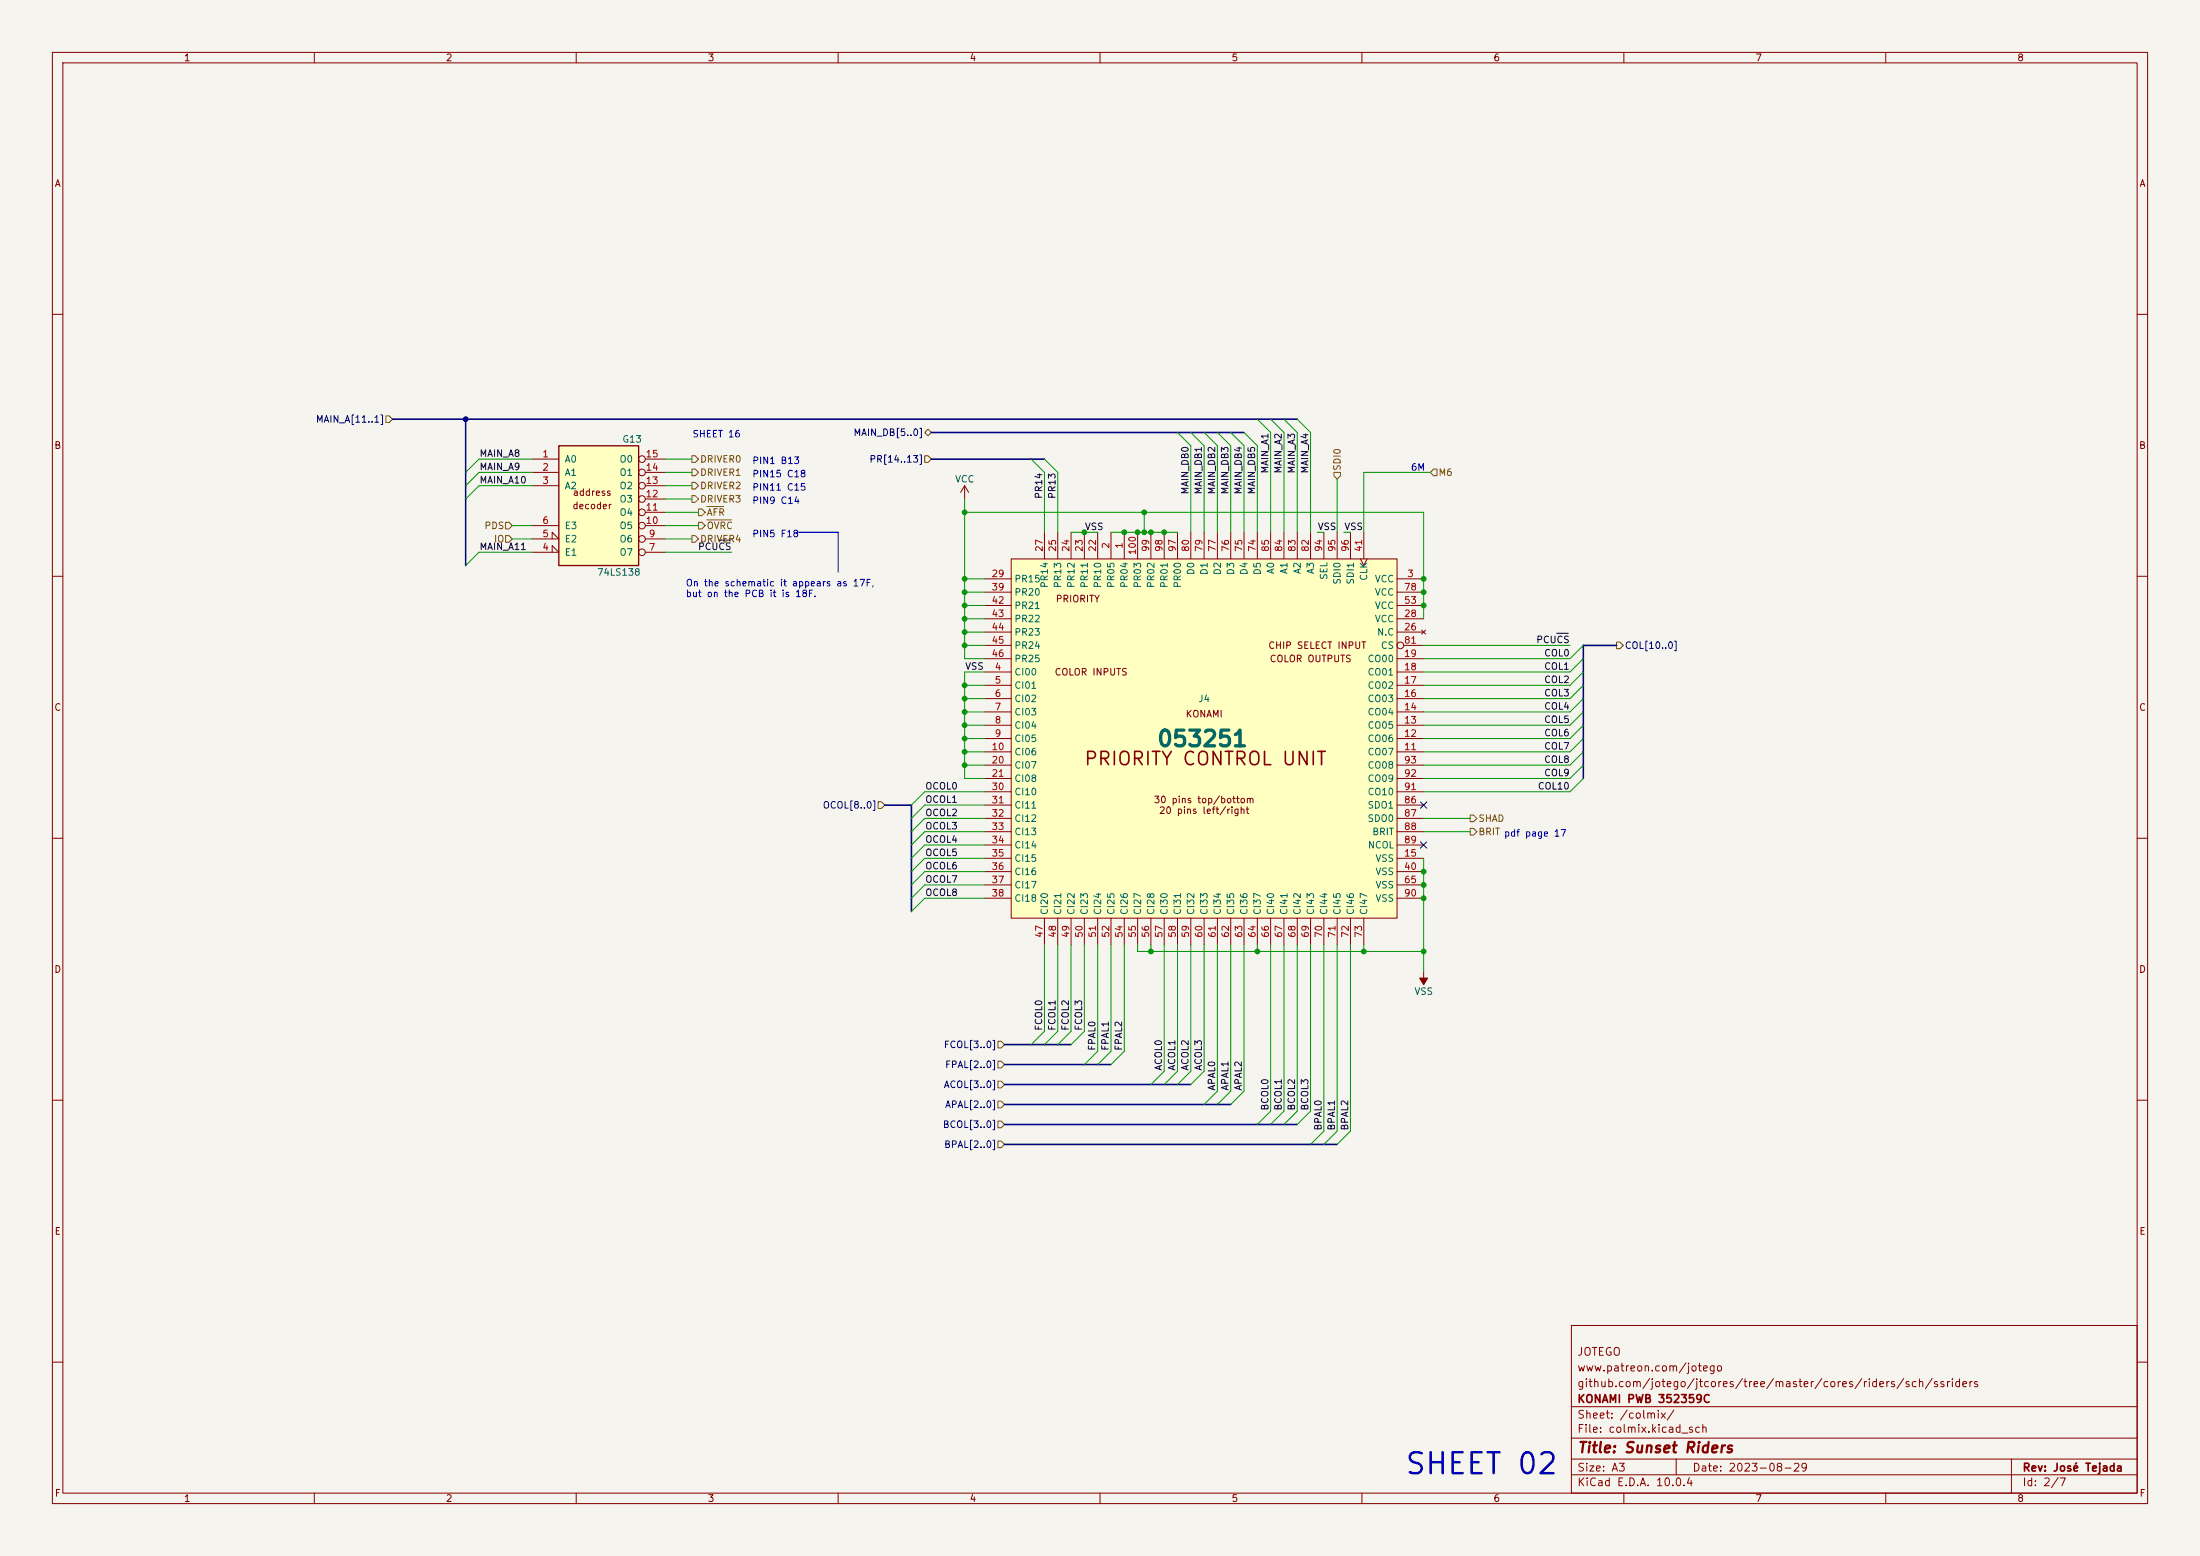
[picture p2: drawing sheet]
<svg xmlns="http://www.w3.org/2000/svg" width="420mm" height="297mm" viewBox="0 0 420 297" stroke-linecap="round" stroke-linejoin="round" font-family="sans-serif">
<path d="M0 0h420v297h-420z" fill="#f5f4ef" stroke="#f5f4ef" stroke-width=".19"/>
<g fill="none" stroke="#840000" stroke-width=".19">
<path d="M10 10h400v277h-400zM12 12h396v273h-396zM60 10v2M110 10v2M160 10v2M210 10v2M260 10v2M310 10v2M360 10v2M10 60h2M408 60h2M184.1 92.7l-.7 1.3"/>
<path d="M184.1 92.7l.8 1.3M184.1 92.7v2.6M10 110h2M408 110h2M10 160h2M408 160h2M10 210h2M408 210h2M300 253h108v32h-108zM10 260h2M300 278.5h108M300 274.5h108"/>
<path d="M300 268.5h108M320 278.5v3M384 278.5v6.5M408 260h2M60 285v2M110 285v2M160 285v2M210 285v2M260 285v2M300 281.5h108M310 285v2M360 285v2"/>
</g>
<path d="M193 106.7h73.7v68.6h-73.7z" fill="#ffffc2"/>
<g fill="none" stroke="#840000" stroke-width=".19">
<path d="M188 110.5h5M188 118.1h5M188 113h5M188 115.6h5M193 106.7h73.7v68.6h-73.7zM199.4 101.6v5.1M201.9 101.6v5.1M204.5 101.6v5.1M207 101.6v5.1M209.5 101.6v5.1M212.1 101.6v5.1M214.6 101.6v5.1"/>
<path d="M217.2 101.6v5.1M219.7 101.6v5.1M222.2 101.6v5.1M224.8 101.6v5.1M227.3 101.6v5.1M229.9 101.6v5.1M232.4 101.6v5.1M234.9 101.6v5.1M237.5 101.6v5.1M240 101.6v5.1M242.6 101.6v5.1M245.1 101.6v5.1"/>
<path d="M247.6 101.6v5.1M250.2 101.6v5.1M252.7 101.6v5.1M255.3 101.6v5.1M257.8 101.6v5.1M259.7 106.7l.6 1.3 .7-1.3M260.3 101.6v5.1M266.7 110.5h5.1M266.7 118.1h5.1M266.7 113h5.1M266.7 115.6h5.1M188 128.3h5"/>
<path d="M188 130.8h5M188 133.4h5M188 135.9h5M188 138.4h5M188 125.7h5M188 120.7h5M188 123.2h5M266.7 128.3h5.1M266.7 130.8h5.1M266.7 133.4h5.1M266.7 135.9h5.1M266.7 138.4h5.1"/>
<path d="M266.7 125.7h5.1M266.7 120.7h5.1M268 123.2h3.8M271.4 120.3l.8 .7M272.2 120.3l-.8 .7M188 141h5M188 143.5h5M188 146.1h5M188 148.6h5M188 151.1h5M188 153.7h5M188 156.2h5"/>
<path d="M188 158.8h5M266.7 141h5.1M266.7 143.5h5.1M266.7 146.1h5.1M266.7 148.6h5.1M266.7 151.1h5.1M266.7 153.7h5.1M266.7 156.2h5.1M266.7 158.8h5.1M188 163.8h5M188 161.3h5M188 166.4h5"/>
<path d="M188 168.9h5M188 171.5h5M199.4 175.3v5M201.9 175.3v5M204.5 175.3v5M207 175.3v5M209.5 175.3v5M212.1 175.3v5M214.6 175.3v5M217.2 175.3v5M219.7 175.3v5M222.2 175.3v5"/>
<path d="M224.8 175.3v5M227.3 175.3v5M229.9 175.3v5M232.4 175.3v5M234.9 175.3v5M237.5 175.3v5M240 175.3v5M242.6 175.3v5M245.1 175.3v5M247.6 175.3v5M250.2 175.3v5M252.7 175.3v5"/>
<path d="M255.3 175.3v5M257.8 175.3v5M260.3 175.3v5M266.7 163.8h5.1M266.7 161.3h5.1M266.7 166.4h5.1M266.7 168.9h5.1M266.7 171.5h5.1M271.8 185.4v2.6"/>
<circle cx="267.3" cy="123.2" r=".63"/>
</g>
<path d="M271 186.7h1.5l-.7 1.3z" fill="#840000" stroke="#840000" stroke-width=".19"/>
<path d="M106.7 85.1h15.2v22.9h-15.2z" fill="#ffffc2"/>
<path d="M106.7 85.1h15.2v22.9h-15.2z" fill="none" stroke="#840000" stroke-width=".25"/>
<g fill="none" stroke="#840000" stroke-width=".19">
<path d="M101.6 87.6h5.1M101.6 90.2h5.1M101.6 92.7h5.1M123.2 87.6h3.8M123.2 90.2h3.8M123.2 92.7h3.8M123.2 97.8h3.8M123.2 95.3h3.8M101.6 105.4h5.1l-1.3-1.3v1.3M101.6 102.9h5.1l-1.3-1.3v1.3M101.6 100.3h5.1M123.2 105.4h3.8"/>
<path d="M123.2 102.9h3.8M123.2 100.3h3.8"/>
<circle cx="122.6" cy="90.2" r=".63"/>
<circle cx="122.6" cy="87.6" r=".63"/>
<circle cx="122.6" cy="97.8" r=".63"/>
<circle cx="122.6" cy="95.2" r=".63"/>
<circle cx="122.6" cy="92.7" r=".63"/>
<circle cx="122.6" cy="102.9" r=".63"/>
<circle cx="122.6" cy="105.4" r=".63"/>
<circle cx="122.6" cy="100.3" r=".63"/>
</g>
<g fill="none" stroke="#725600" stroke-width=".19">
<path d="M73.7 79.4h.6l.6 .6-.6 .6h-.6zM96.5 99.7h.7l.6 .6-.6 .7h-.7zM132.1 92.1h.6l.6 .6-.6 .6h-.6zM132.1 87h.6l.6 .6-.6 .7h-.6zM132.1 94.6h.6l.6 .7-.6 .6h-.6zM132.1 89.5h.6l.6 .7-.6 .6h-.6zM133.3 97.2h.7l.6 .6-.6 .6h-.7zM133.3 99.7h.7l.6 .6-.6 .7h-.7zM134.9 96.7h3.2M134.9 99.2h4.7M176.5 82.6l.7-.7 .6 .7-.6 .6zM176.5 87h.7l.6 .6-.6 .7h-.7z"/>
<path d="M254.6 90.2h1.3v.6l-.6 .6-.7-.6zM273.7 89.5h.6v1.3h-.6l-.7-.6zM96.5 102.2h.7l.6 .7-.6 .6h-.7zM132.1 102.2h.6l.6 .7-.6 .6h-.6zM308.6 122.6h.6l.7 .6-.7 .6h-.6zM167.6 153h.7l.6 .7-.6 .6h-.7zM280.7 158.1h.6l.6 .7-.6 .6h-.6zM280.7 155.6h.6l.6 .6-.6 .6h-.6zM190.5 198.8h.6l.7 .6-.7 .6h-.6zM190.5 206.4h.6l.7 .6-.7 .6h-.6zM190.5 210.2h.6l.7 .6-.7 .7h-.6zM190.5 202.6h.6l.7 .6-.7 .6h-.6z"/>
<path d="M190.5 214h.6l.7 .6-.7 .7h-.6zM190.5 217.8h.6l.7 .6-.7 .7h-.6z"/>
</g>
<path d="M137.1 103.1h2.3M297.2 120.9h2.2" fill="none" stroke="#0f0f0f" stroke-width=".19"/>
<path d="M152.4 101.6h7.6v7.6" fill="none" stroke="#0000c2" stroke-width=".19"/>
<path d="M74.9 80h172.7M88.9 80v28M177.8 82.6h59.7M177.8 87.6h21.6M308.6 123.2h-6.3v25.4M168.9 153.7h5.1v20.3M191.8 199.4h12.7M191.8 210.8h43.1M191.8 207h35.5M191.8 218.4h63.5M191.8 214.6h55.8M191.8 203.2h20.3" fill="none" stroke="#000084" stroke-width=".3"/>
<g fill="none" stroke="#009600" stroke-width=".19">
<path d="M101.6 90.2h-10.2l-2.5 2.5M101.6 87.6h-10.2l-2.5 2.6M101.6 92.7h-10.2l-2.5 2.6M127 90.2h5.1M127 87.6h5.1M127 92.7h5.1M127 95.3h5.1M127 97.8h6.3M184.1 95.3v30.4h3.9M184.1 97.8h87.7v20.3M196.8 87.6l2.6 2.6v11.4M199.4 87.6l2.5 2.6v11.4"/>
<path d="M218.4 97.8v3.8M224.8 82.6l2.5 2.5v16.5M227.3 82.6l2.6 2.5v16.5M229.9 82.6l2.5 2.5v16.5M232.4 82.6l2.5 2.5v16.5M234.9 82.6l2.6 2.5v16.5M237.5 82.6l2.5 2.5v16.5M240 80l2.6 2.6v19M242.6 80l2.5 2.6v19M245.1 80l2.5 2.6v19M247.6 80l2.6 2.6v19M255.3 91.4v10.2"/>
<path d="M273 90.2h-12.7v11.4M97.8 100.3h3.8M97.8 102.9h3.8M101.6 105.4h-10.2l-2.5 2.6M127 105.4h12.7M127 100.3h6.3M127 102.9h5.1M184.1 115.6h3.9M184.1 118.1h3.9M184.1 110.5h3.9M184.1 113h3.9M204.5 101.6h5"/>
<path d="M212.1 101.6h12.7M251.5 101.6h1.2M256.5 101.6h1.3M184.1 120.7h3.9M184.1 135.9h3.9M184.1 138.4h3.9M184.1 130.8h3.9M184.1 133.4h3.9M184.1 123.2h3.9M188 128.3h-3.9v20.3h3.9M271.8 123.2h27.9M302.3 133.4l-2.6 2.5h-27.9"/>
<path d="M302.3 123.2l-2.6 2.5h-27.9M302.3 135.9l-2.6 2.5h-27.9M302.3 128.3l-2.6 2.5h-27.9M302.3 130.8l-2.6 2.6h-27.9M302.3 138.4l-2.6 2.6h-27.9M302.3 125.7l-2.6 2.6h-27.9M184.1 141h3.9M184.1 146.1h3.9M184.1 143.5h3.9M188 151.1h-11.5l-2.5 2.6M188 153.7h-11.5l-2.5 2.5M188 156.2h-11.5l-2.5 2.6"/>
<path d="M188 158.8h-11.5l-2.5 2.5M271.8 156.2h8.9M271.8 158.8h8.9M302.3 148.6l-2.6 2.5h-27.9M302.3 143.5l-2.6 2.6h-27.9M302.3 141l-2.6 2.5h-27.9M302.3 146.1l-2.6 2.5h-27.9M188 166.4h-11.5l-2.5 2.5M188 168.9h-11.5l-2.5 2.6M188 161.3h-11.5l-2.5 2.5M188 163.8h-11.5l-2.5 2.6M188 171.5h-11.5l-2.5 2.5"/>
<path d="M271.8 163.8v21.6M199.4 180.3v16.6l-2.6 2.5M201.9 180.3v16.6l-2.5 2.5M204.5 180.3v16.6l-2.6 2.5M207 180.3v16.6l-2.5 2.5M209.5 180.3v20.4l-2.5 2.5M212.1 180.3v20.4l-2.6 2.5M214.6 180.3v20.4l-2.5 2.5M217.2 180.3v1.3h54.6M219.7 180.3v1.3M222.2 180.3v24.2l-2.5 2.5M224.8 180.3v24.2l-2.6 2.5"/>
<path d="M227.3 180.3v24.2l-2.5 2.5M229.9 180.3v24.2l-2.6 2.5M232.4 180.3v28l-2.5 2.5M234.9 180.3v28l-2.5 2.5M237.5 180.3v28l-2.6 2.5M240 180.3v1.3M242.6 180.3v31.8l-2.6 2.5M245.1 180.3v31.8l-2.5 2.5M247.6 180.3v31.8l-2.5 2.5M250.2 180.3v31.8l-2.6 2.5M252.7 180.3v35.6l-2.5 2.5M255.3 180.3v35.6l-2.6 2.5"/>
<path d="M257.8 180.3v35.6l-2.5 2.5M260.3 180.3v1.3"/>
</g>
<path d="M271.2 153.1l1.2 1.2M272.4 153.1l-1.2 1.2M271.2 160.7l1.2 1.2M272.4 160.7l-1.2 1.2" fill="none" stroke="#000084" stroke-width=".19"/>
<g fill="#009600" stroke="#009600" stroke-width=".19">
<circle cx="218.4" cy="97.8" r=".46"/>
<circle cx="184.1" cy="143.5" r=".46"/>
<circle cx="184.1" cy="141" r=".46"/>
<circle cx="184.1" cy="135.9" r=".46"/>
<circle cx="184.1" cy="138.4" r=".46"/>
<circle cx="184.1" cy="146.1" r=".46"/>
<circle cx="184.1" cy="133.4" r=".46"/>
<circle cx="184.1" cy="130.8" r=".46"/>
<circle cx="184.1" cy="123.2" r=".46"/>
<circle cx="184.1" cy="120.7" r=".46"/>
<circle cx="184.1" cy="115.6" r=".46"/>
<circle cx="184.1" cy="118.1" r=".46"/>
<circle cx="184.1" cy="97.8" r=".46"/>
<circle cx="184.1" cy="110.5" r=".46"/>
<circle cx="184.1" cy="113" r=".46"/>
<circle cx="217.2" cy="101.6" r=".46"/>
<circle cx="214.6" cy="101.6" r=".46"/>
<circle cx="218.4" cy="101.6" r=".46"/>
<circle cx="207" cy="101.6" r=".46"/>
<circle cx="219.7" cy="101.6" r=".46"/>
<circle cx="222.2" cy="101.6" r=".46"/>
<circle cx="271.8" cy="168.9" r=".46"/>
<circle cx="271.8" cy="171.5" r=".46"/>
<circle cx="271.8" cy="181.6" r=".46"/>
<circle cx="260.3" cy="181.6" r=".46"/>
<circle cx="271.8" cy="166.4" r=".46"/>
<circle cx="240" cy="181.6" r=".46"/>
<circle cx="219.7" cy="181.6" r=".46"/>
<circle cx="271.8" cy="115.6" r=".46"/>
<circle cx="271.8" cy="110.5" r=".46"/>
<circle cx="271.8" cy="113" r=".46"/>
</g>
<circle cx="88.9" cy="80" r=".46" fill="#000084" stroke="#000084" stroke-width=".19"/>
<text font-size="4" fill="#0000c2" x="268" y="282.4">SHEET 02</text>
<text font-size="3" fill="#006464" x="220.7" y="143.3">053251</text>
<text font-size="2.5" fill="#840000" x="206.8" y="146.7">PRIORITY CONTROL UNIT</text>
<text font-size="2" fill="#840000" x="301" y="277.8">Title: Sunset Riders</text>
<g font-size="1.5" fill="#840000">
<text x="301" y="262.1">www.patreon.com/jotego</text>
<text x="301" y="259.1">JOTEGO</text>
<text x="301" y="268.1">KONAMI PWB 352359C</text>
<text x="301" y="265.1">github.com/jotego/jtcores/tree/master/cores/riders/sch/ssriders</text>
<text x="301" y="273.8">File: colmix.kicad_sch</text>
<text x="301" y="271.1">Sheet: /colmix/</text>
<text x="301" y="281.2">Size: A3</text>
<text x="323" y="281.2">Date: 2023-08-29</text>
<text x="386" y="281.2">Rev: José Tejada</text>
<text x="301" y="284">KiCad E.D.A. 10.0.4</text>
<text x="386" y="284">Id: 2/7</text>
</g>
<g font-size="1.3" fill="#840000">
<text x="35" y="12">1</text>
<text x="85" y="12">2</text>
<text x="135" y="12">3</text>
<text x="185" y="12">4</text>
<text x="235" y="12">5</text>
<text x="285" y="12">6</text>
<text x="335" y="12">7</text>
<text x="385" y="12">8</text>
<text x="10.3" y="36">A</text>
<text x="408.3" y="36">A</text>
<text x="10.3" y="86">B</text>
<text x="408.2" y="86">B</text>
<text x="109.2" y="95">address</text>
<text x="109.2" y="97.5">decoder</text>
<text x="201.4" y="115.3">PRIORITY</text>
<text x="242" y="124.2">CHIP SELECT INPUT</text>
<text x="201.2" y="129.2">COLOR INPUTS</text>
<text x="242.3" y="126.7">COLOR OUTPUTS</text>
<text x="10.3" y="136">C</text>
<text x="226.2" y="137.2">KONAMI</text>
<text x="408.2" y="136">C</text>
<text x="220.2" y="153.6">30 pins top/bottom</text>
<text x="221.2" y="155.7">20 pins left/right</text>
<text x="10.3" y="186">D</text>
<text x="408.2" y="186">D</text>
<text x="10.3" y="236">E</text>
<text x="408.3" y="236">E</text>
<text x="10.3" y="286">F</text>
<text x="35" y="287">1</text>
<text x="85" y="287">2</text>
<text x="135" y="287">3</text>
<text x="185" y="287">4</text>
<text x="235" y="287">5</text>
<text x="285" y="287">6</text>
<text x="335" y="287">7</text>
<text x="385" y="287">8</text>
<text x="408.3" y="286">F</text>
</g>
<g font-size="1.3" fill="#000084">
<text x="60.2" y="81">MAIN_A[11..1]</text>
<text x="162.8" y="83.5">MAIN_DB[5..0]</text>
<text x="165.9" y="88.6">PR[14..13]</text>
<text x="310.1" y="124.2">COL[10..0]</text>
<text x="157" y="154.6">OCOL[8..0]</text>
<text x="180.1" y="200.4">FCOL[3..0]</text>
<text x="180.1" y="208">ACOL[3..0]</text>
<text x="180.3" y="204.2">FPAL[2..0]</text>
<text x="179.9" y="215.6">BCOL[3..0]</text>
<text x="180.3" y="211.8">APAL[2..0]</text>
<text x="180.1" y="219.4">BPAL[2..0]</text>
</g>
<g font-size="1.3" fill="#0000c2">
<text x="132.1" y="83.8">SHEET 16</text>
<text x="143.5" y="88.9">PIN1 B13</text>
<text x="143.5" y="94">PIN11 C15</text>
<text x="143.5" y="91.4">PIN15 C18</text>
<text x="269.2" y="90.1">6M</text>
<text x="143.5" y="96.5">PIN9 C14</text>
<text x="143.5" y="102.8">PIN5 F18</text>
<text x="130.8" y="112.2">On the schematic it appears as 17F,</text>
<text x="130.8" y="114.3">but on the PCB it is 18F.</text>
</g>
<g font-size="1.3" fill="#0f0f0f">
<text x="91.4" y="87.5">MAIN_A8</text>
<text x="91.4" y="90">MAIN_A9</text>
<text x="91.4" y="92.6">MAIN_A10</text>
<text x="199.3" y="95.3" transform="rotate(-90 199.3 95.3)">PR14</text>
<text x="201.8" y="95.3" transform="rotate(-90 201.8 95.3)">PR13</text>
<text x="227.2" y="94.5" transform="rotate(-90 227.2 94.5)">MAIN_DB0</text>
<text x="229.7" y="94.5" transform="rotate(-90 229.7 94.5)">MAIN_DB1</text>
<text x="232.3" y="94.5" transform="rotate(-90 232.3 94.5)">MAIN_DB2</text>
<text x="234.8" y="94.5" transform="rotate(-90 234.8 94.5)">MAIN_DB3</text>
<text x="237.4" y="94.5" transform="rotate(-90 237.4 94.5)">MAIN_DB4</text>
<text x="239.9" y="94.5" transform="rotate(-90 239.9 94.5)">MAIN_DB5</text>
<text x="242.4" y="90.5" transform="rotate(-90 242.4 90.5)">MAIN_A1</text>
<text x="245" y="90.5" transform="rotate(-90 245 90.5)">MAIN_A2</text>
<text x="247.5" y="90.5" transform="rotate(-90 247.5 90.5)">MAIN_A3</text>
<text x="250.1" y="90.5" transform="rotate(-90 250.1 90.5)">MAIN_A4</text>
<text x="207" y="101.5">VSS</text>
<text x="251.5" y="101.5">VSS</text>
<text x="256.5" y="101.5">VSS</text>
<text x="91.4" y="105.3">MAIN_A11</text>
<text x="133.1" y="105.3">PCUCS</text>
<text x="293.2" y="123.1">PCUCS</text>
<text x="294.7" y="125.6">COL0</text>
<text x="184.1" y="128.1">VSS</text>
<text x="294.7" y="130.7">COL2</text>
<text x="294.7" y="128.1">COL1</text>
<text x="294.7" y="135.8">COL4</text>
<text x="294.7" y="133.2">COL3</text>
<text x="294.7" y="143.4">COL7</text>
<text x="294.7" y="138.3">COL5</text>
<text x="294.7" y="140.8">COL6</text>
<text x="294.7" y="148.5">COL9</text>
<text x="294.7" y="145.9">COL8</text>
<text x="176.5" y="153.5">OCOL1</text>
<text x="176.5" y="151">OCOL0</text>
<text x="293.5" y="151">COL10</text>
<text x="176.5" y="158.6">OCOL3</text>
<text x="176.5" y="156.1">OCOL2</text>
<text x="176.5" y="161.2">OCOL4</text>
<text x="176.5" y="166.2">OCOL6</text>
<text x="176.5" y="163.7">OCOL5</text>
<text x="176.5" y="171.3">OCOL8</text>
<text x="176.5" y="168.8">OCOL7</text>
<text x="199.3" y="196.8" transform="rotate(-90 199.3 196.8)">FCOL0</text>
<text x="201.8" y="196.8" transform="rotate(-90 201.8 196.8)">FCOL1</text>
<text x="204.3" y="196.8" transform="rotate(-90 204.3 196.8)">FCOL2</text>
<text x="206.9" y="196.8" transform="rotate(-90 206.9 196.8)">FCOL3</text>
<text x="209.4" y="200.7" transform="rotate(-90 209.4 200.7)">FPAL0</text>
<text x="212" y="200.7" transform="rotate(-90 212 200.7)">FPAL1</text>
<text x="214.5" y="200.7" transform="rotate(-90 214.5 200.7)">FPAL2</text>
<text x="222.1" y="204.5" transform="rotate(-90 222.1 204.5)">ACOL0</text>
<text x="224.7" y="204.5" transform="rotate(-90 224.7 204.5)">ACOL1</text>
<text x="227.2" y="204.5" transform="rotate(-90 227.2 204.5)">ACOL2</text>
<text x="229.7" y="204.5" transform="rotate(-90 229.7 204.5)">ACOL3</text>
<text x="232.3" y="208.3" transform="rotate(-90 232.3 208.3)">APAL0</text>
<text x="234.8" y="208.3" transform="rotate(-90 234.8 208.3)">APAL1</text>
<text x="237.4" y="208.3" transform="rotate(-90 237.4 208.3)">APAL2</text>
<text x="242.4" y="212.1" transform="rotate(-90 242.4 212.1)">BCOL0</text>
<text x="245" y="212.1" transform="rotate(-90 245 212.1)">BCOL1</text>
<text x="247.5" y="212.1" transform="rotate(-90 247.5 212.1)">BCOL2</text>
<text x="250.1" y="212.1" transform="rotate(-90 250.1 212.1)">BCOL3</text>
<text x="252.6" y="215.9" transform="rotate(-90 252.6 215.9)">BPAL0</text>
<text x="255.1" y="215.9" transform="rotate(-90 255.1 215.9)">BPAL1</text>
<text x="257.7" y="215.9" transform="rotate(-90 257.7 215.9)">BPAL2</text>
</g>
<g font-size="1.3" fill="#a90000">
<text x="103.4" y="87.6">1</text>
<text x="123.1" y="87.6">15</text>
<text x="103.4" y="90.1">2</text>
<text x="103.4" y="92.7">3</text>
<text x="123.1" y="95.2">12</text>
<text x="123.1" y="92.7">13</text>
<text x="123.1" y="90.1">14</text>
<text x="103.4" y="100.3">6</text>
<text x="123.1" y="100.3">10</text>
<text x="123.1" y="97.8">11</text>
<text x="103.4" y="105.4">4</text>
<text x="103.4" y="102.8">5</text>
<text x="123.8" y="105.4">7</text>
<text x="123.8" y="102.8">9</text>
<text x="199.4" y="105.5" transform="rotate(-90 199.4 105.5)">27</text>
<text x="201.9" y="105.5" transform="rotate(-90 201.9 105.5)">25</text>
<text x="204.4" y="105.5" transform="rotate(-90 204.4 105.5)">24</text>
<text x="207" y="105.5" transform="rotate(-90 207 105.5)">23</text>
<text x="209.5" y="105.5" transform="rotate(-90 209.5 105.5)">22</text>
<text x="212.1" y="104.8" transform="rotate(-90 212.1 104.8)">2</text>
<text x="214.6" y="104.8" transform="rotate(-90 214.6 104.8)">1</text>
<text x="217.1" y="106.1" transform="rotate(-90 217.1 106.1)">100</text>
<text x="219.7" y="105.5" transform="rotate(-90 219.7 105.5)">99</text>
<text x="222.2" y="105.5" transform="rotate(-90 222.2 105.5)">98</text>
<text x="224.8" y="105.5" transform="rotate(-90 224.8 105.5)">97</text>
<text x="227.3" y="105.5" transform="rotate(-90 227.3 105.5)">80</text>
<text x="229.8" y="105.5" transform="rotate(-90 229.8 105.5)">79</text>
<text x="232.4" y="105.5" transform="rotate(-90 232.4 105.5)">77</text>
<text x="234.9" y="105.5" transform="rotate(-90 234.9 105.5)">76</text>
<text x="237.5" y="105.5" transform="rotate(-90 237.5 105.5)">75</text>
<text x="240" y="105.5" transform="rotate(-90 240 105.5)">74</text>
<text x="242.5" y="105.5" transform="rotate(-90 242.5 105.5)">85</text>
<text x="245.1" y="105.5" transform="rotate(-90 245.1 105.5)">84</text>
<text x="247.6" y="105.5" transform="rotate(-90 247.6 105.5)">83</text>
<text x="250.2" y="105.5" transform="rotate(-90 250.2 105.5)">82</text>
<text x="252.7" y="105.5" transform="rotate(-90 252.7 105.5)">94</text>
<text x="255.2" y="105.5" transform="rotate(-90 255.2 105.5)">95</text>
<text x="257.8" y="105.5" transform="rotate(-90 257.8 105.5)">96</text>
<text x="260.3" y="105.5" transform="rotate(-90 260.3 105.5)">41</text>
<text x="189.2" y="110.5">29</text>
<text x="189.2" y="113">39</text>
<text x="267.9" y="113">78</text>
<text x="268.5" y="110.5">3</text>
<text x="189.2" y="115.5">42</text>
<text x="189.2" y="118.1">43</text>
<text x="267.9" y="118.1">28</text>
<text x="267.9" y="115.5">53</text>
<text x="189.2" y="120.6">44</text>
<text x="189.2" y="123.2">45</text>
<text x="189.2" y="125.7">46</text>
<text x="267.9" y="125.7">19</text>
<text x="267.9" y="120.6">26</text>
<text x="267.9" y="123.2">81</text>
<text x="189.8" y="128.2">4</text>
<text x="189.8" y="130.8">5</text>
<text x="267.9" y="130.8">17</text>
<text x="267.9" y="128.2">18</text>
<text x="189.8" y="133.3">6</text>
<text x="189.8" y="135.9">7</text>
<text x="267.9" y="135.9">14</text>
<text x="267.9" y="133.3">16</text>
<text x="189.2" y="143.5">10</text>
<text x="189.8" y="138.4">8</text>
<text x="189.8" y="140.9">9</text>
<text x="267.9" y="143.5">11</text>
<text x="267.9" y="140.9">12</text>
<text x="267.9" y="138.4">13</text>
<text x="189.2" y="146">20</text>
<text x="189.2" y="148.6">21</text>
<text x="267.9" y="148.6">92</text>
<text x="267.9" y="146">93</text>
<text x="189.2" y="151.1">30</text>
<text x="189.2" y="153.6">31</text>
<text x="267.9" y="153.6">86</text>
<text x="267.9" y="151.1">91</text>
<text x="189.2" y="156.2">32</text>
<text x="189.2" y="158.7">33</text>
<text x="189.2" y="161.3">34</text>
<text x="267.9" y="156.2">87</text>
<text x="267.9" y="158.7">88</text>
<text x="267.9" y="161.3">89</text>
<text x="189.2" y="163.8">35</text>
<text x="189.2" y="166.3">36</text>
<text x="267.9" y="163.8">15</text>
<text x="267.9" y="166.3">40</text>
<text x="189.2" y="168.9">37</text>
<text x="189.2" y="171.4">38</text>
<text x="267.9" y="168.9">65</text>
<text x="267.9" y="171.4">90</text>
<text x="199.4" y="179.1" transform="rotate(-90 199.4 179.1)">47</text>
<text x="201.9" y="179.1" transform="rotate(-90 201.9 179.1)">48</text>
<text x="204.4" y="179.1" transform="rotate(-90 204.4 179.1)">49</text>
<text x="207" y="179.1" transform="rotate(-90 207 179.1)">50</text>
<text x="209.5" y="179.1" transform="rotate(-90 209.5 179.1)">51</text>
<text x="212.1" y="179.1" transform="rotate(-90 212.1 179.1)">52</text>
<text x="214.6" y="179.1" transform="rotate(-90 214.6 179.1)">54</text>
<text x="217.1" y="179.1" transform="rotate(-90 217.1 179.1)">55</text>
<text x="219.7" y="179.1" transform="rotate(-90 219.7 179.1)">56</text>
<text x="222.2" y="179.1" transform="rotate(-90 222.2 179.1)">57</text>
<text x="224.8" y="179.1" transform="rotate(-90 224.8 179.1)">58</text>
<text x="227.3" y="179.1" transform="rotate(-90 227.3 179.1)">59</text>
<text x="229.8" y="179.1" transform="rotate(-90 229.8 179.1)">60</text>
<text x="232.4" y="179.1" transform="rotate(-90 232.4 179.1)">61</text>
<text x="234.9" y="179.1" transform="rotate(-90 234.9 179.1)">62</text>
<text x="237.5" y="179.1" transform="rotate(-90 237.5 179.1)">63</text>
<text x="240" y="179.1" transform="rotate(-90 240 179.1)">64</text>
<text x="242.5" y="179.1" transform="rotate(-90 242.5 179.1)">66</text>
<text x="245.1" y="179.1" transform="rotate(-90 245.1 179.1)">67</text>
<text x="247.6" y="179.1" transform="rotate(-90 247.6 179.1)">68</text>
<text x="250.2" y="179.1" transform="rotate(-90 250.2 179.1)">69</text>
<text x="252.7" y="179.1" transform="rotate(-90 252.7 179.1)">70</text>
<text x="255.2" y="179.1" transform="rotate(-90 255.2 179.1)">71</text>
<text x="257.8" y="179.1" transform="rotate(-90 257.8 179.1)">72</text>
<text x="260.3" y="179.1" transform="rotate(-90 260.3 179.1)">73</text>
</g>
<g font-size="1.3" fill="#006464">
<text x="107.7" y="88.6">A0</text>
<text x="118.2" y="88.6">O0</text>
<text x="118.7" y="84.8">G13</text>
<text x="107.7" y="91.1">A1</text>
<text x="107.7" y="93.7">A2</text>
<text x="118.2" y="93.7">O2</text>
<text x="118.2" y="91.1">O1</text>
<text x="182.2" y="92.4">VCC</text>
<text x="107.7" y="101.3">E3</text>
<text x="118.2" y="101.3">O5</text>
<text x="118.2" y="98.8">O4</text>
<text x="118.2" y="96.2">O3</text>
<text x="107.7" y="106.4">E1</text>
<text x="107.7" y="103.8">E2</text>
<text x="118.2" y="106.4">O7</text>
<text x="118.2" y="103.8">O6</text>
<text x="113.9" y="110.2">74LS138</text>
<text x="193.5" y="111.5">PR15</text>
<text x="200.4" y="112.4" transform="rotate(-90 200.4 112.4)">PR14</text>
<text x="202.9" y="112.4" transform="rotate(-90 202.9 112.4)">PR13</text>
<text x="205.4" y="112.4" transform="rotate(-90 205.4 112.4)">PR12</text>
<text x="208" y="112.4" transform="rotate(-90 208 112.4)">PR11</text>
<text x="210.5" y="112.4" transform="rotate(-90 210.5 112.4)">PR10</text>
<text x="213.1" y="112.4" transform="rotate(-90 213.1 112.4)">PR05</text>
<text x="215.6" y="112.4" transform="rotate(-90 215.6 112.4)">PR04</text>
<text x="218.1" y="112.4" transform="rotate(-90 218.1 112.4)">PR03</text>
<text x="220.7" y="112.4" transform="rotate(-90 220.7 112.4)">PR02</text>
<text x="223.2" y="112.4" transform="rotate(-90 223.2 112.4)">PR01</text>
<text x="225.8" y="112.4" transform="rotate(-90 225.8 112.4)">PR00</text>
<text x="228.3" y="109.9" transform="rotate(-90 228.3 109.9)">D0</text>
<text x="230.8" y="109.9" transform="rotate(-90 230.8 109.9)">D1</text>
<text x="233.4" y="109.9" transform="rotate(-90 233.4 109.9)">D2</text>
<text x="235.9" y="109.9" transform="rotate(-90 235.9 109.9)">D3</text>
<text x="238.5" y="109.9" transform="rotate(-90 238.5 109.9)">D4</text>
<text x="241" y="109.9" transform="rotate(-90 241 109.9)">D5</text>
<text x="243.5" y="109.7" transform="rotate(-90 243.5 109.7)">A0</text>
<text x="246.1" y="109.7" transform="rotate(-90 246.1 109.7)">A1</text>
<text x="248.6" y="109.7" transform="rotate(-90 248.6 109.7)">A2</text>
<text x="251.2" y="109.7" transform="rotate(-90 251.2 109.7)">A3</text>
<text x="253.7" y="110.8" transform="rotate(-90 253.7 110.8)">SEL</text>
<text x="256.2" y="111.7" transform="rotate(-90 256.2 111.7)">SDI0</text>
<text x="258.8" y="111.7" transform="rotate(-90 258.8 111.7)">SDI1</text>
<text x="261.3" y="111" transform="rotate(-90 261.3 111)">CLK</text>
<text x="262.4" y="111.5">VCC</text>
<text x="193.5" y="114">PR20</text>
<text x="193.5" y="116.5">PR21</text>
<text x="193.5" y="119.1">PR22</text>
<text x="262.4" y="119.1">VCC</text>
<text x="262.4" y="116.5">VCC</text>
<text x="262.4" y="114">VCC</text>
<text x="193.5" y="121.6">PR23</text>
<text x="193.5" y="124.2">PR24</text>
<text x="262.8" y="121.6">N.C</text>
<text x="263.5" y="124.2">CS</text>
<text x="193.5" y="129.2">CI00</text>
<text x="193.5" y="131.8">CI01</text>
<text x="193.5" y="126.7">PR25</text>
<text x="261" y="131.8">CO02</text>
<text x="261" y="129.2">CO01</text>
<text x="261" y="126.7">CO00</text>
<text x="193.5" y="134.3">CI02</text>
<text x="193.5" y="136.9">CI03</text>
<text x="228.7" y="134.3">J4</text>
<text x="261" y="136.9">CO04</text>
<text x="261" y="134.3">CO03</text>
<text x="193.5" y="139.4">CI04</text>
<text x="193.5" y="141.9">CI05</text>
<text x="261" y="141.9">CO06</text>
<text x="261" y="139.4">CO05</text>
<text x="193.5" y="144.5">CI06</text>
<text x="193.5" y="147">CI07</text>
<text x="193.5" y="149.6">CI08</text>
<text x="261" y="144.5">CO07</text>
<text x="261" y="149.6">CO09</text>
<text x="261" y="147">CO08</text>
<text x="193.5" y="152.1">CI10</text>
<text x="193.5" y="154.6">CI11</text>
<text x="261" y="154.6">SDO1</text>
<text x="261" y="152.1">CO10</text>
<text x="193.5" y="157.2">CI12</text>
<text x="193.5" y="159.7">CI13</text>
<text x="261" y="157.2">SDO0</text>
<text x="261.9" y="159.7">BRIT</text>
<text x="193.5" y="162.3">CI14</text>
<text x="193.5" y="164.8">CI15</text>
<text x="193.5" y="167.3">CI16</text>
<text x="261" y="162.3">NCOL</text>
<text x="262.5" y="164.8">VSS</text>
<text x="262.5" y="167.3">VSS</text>
<text x="193.5" y="169.9">CI17</text>
<text x="193.5" y="172.4">CI18</text>
<text x="262.5" y="169.9">VSS</text>
<text x="262.5" y="172.4">VSS</text>
<text x="200.4" y="174.8" transform="rotate(-90 200.4 174.8)">CI20</text>
<text x="202.9" y="174.8" transform="rotate(-90 202.9 174.8)">CI21</text>
<text x="205.4" y="174.8" transform="rotate(-90 205.4 174.8)">CI22</text>
<text x="208" y="174.8" transform="rotate(-90 208 174.8)">CI23</text>
<text x="210.5" y="174.8" transform="rotate(-90 210.5 174.8)">CI24</text>
<text x="213.1" y="174.8" transform="rotate(-90 213.1 174.8)">CI25</text>
<text x="215.6" y="174.8" transform="rotate(-90 215.6 174.8)">CI26</text>
<text x="218.1" y="174.8" transform="rotate(-90 218.1 174.8)">CI27</text>
<text x="220.7" y="174.8" transform="rotate(-90 220.7 174.8)">CI28</text>
<text x="223.2" y="174.8" transform="rotate(-90 223.2 174.8)">CI30</text>
<text x="225.8" y="174.8" transform="rotate(-90 225.8 174.8)">CI31</text>
<text x="228.3" y="174.8" transform="rotate(-90 228.3 174.8)">CI32</text>
<text x="230.8" y="174.8" transform="rotate(-90 230.8 174.8)">CI33</text>
<text x="233.4" y="174.8" transform="rotate(-90 233.4 174.8)">CI34</text>
<text x="235.9" y="174.8" transform="rotate(-90 235.9 174.8)">CI35</text>
<text x="238.5" y="174.8" transform="rotate(-90 238.5 174.8)">CI36</text>
<text x="241" y="174.8" transform="rotate(-90 241 174.8)">CI37</text>
<text x="243.5" y="174.8" transform="rotate(-90 243.5 174.8)">CI40</text>
<text x="246.1" y="174.8" transform="rotate(-90 246.1 174.8)">CI41</text>
<text x="248.6" y="174.8" transform="rotate(-90 248.6 174.8)">CI42</text>
<text x="251.2" y="174.8" transform="rotate(-90 251.2 174.8)">CI43</text>
<text x="253.7" y="174.8" transform="rotate(-90 253.7 174.8)">CI44</text>
<text x="256.2" y="174.8" transform="rotate(-90 256.2 174.8)">CI45</text>
<text x="258.8" y="174.8" transform="rotate(-90 258.8 174.8)">CI46</text>
<text x="261.3" y="174.8" transform="rotate(-90 261.3 174.8)">CI47</text>
<text x="269.9" y="190.2">VSS</text>
</g>
<g font-size="1.3" fill="#725600">
<text x="133.5" y="88.6">DRIVER0</text>
<text x="256.2" y="90" transform="rotate(-90 256.2 90)">SDI0</text>
<text x="133.5" y="93.7">DRIVER2</text>
<text x="133.5" y="91.1">DRIVER1</text>
<text x="274.5" y="91.1">M6</text>
<text x="92.4" y="101.3">PDS</text>
<text x="133.5" y="96.2">DRIVER3</text>
<text x="134.8" y="98.8">AFR</text>
<text x="134.8" y="101.3">OVRC</text>
<text x="94.2" y="103.8">IO</text>
<text x="133.5" y="103.8">DRIVER4</text>
<text x="282.1" y="159.7">BRIT pdf page 17</text>
<text x="282.1" y="157.2">SHAD</text>
</g>
</svg>
